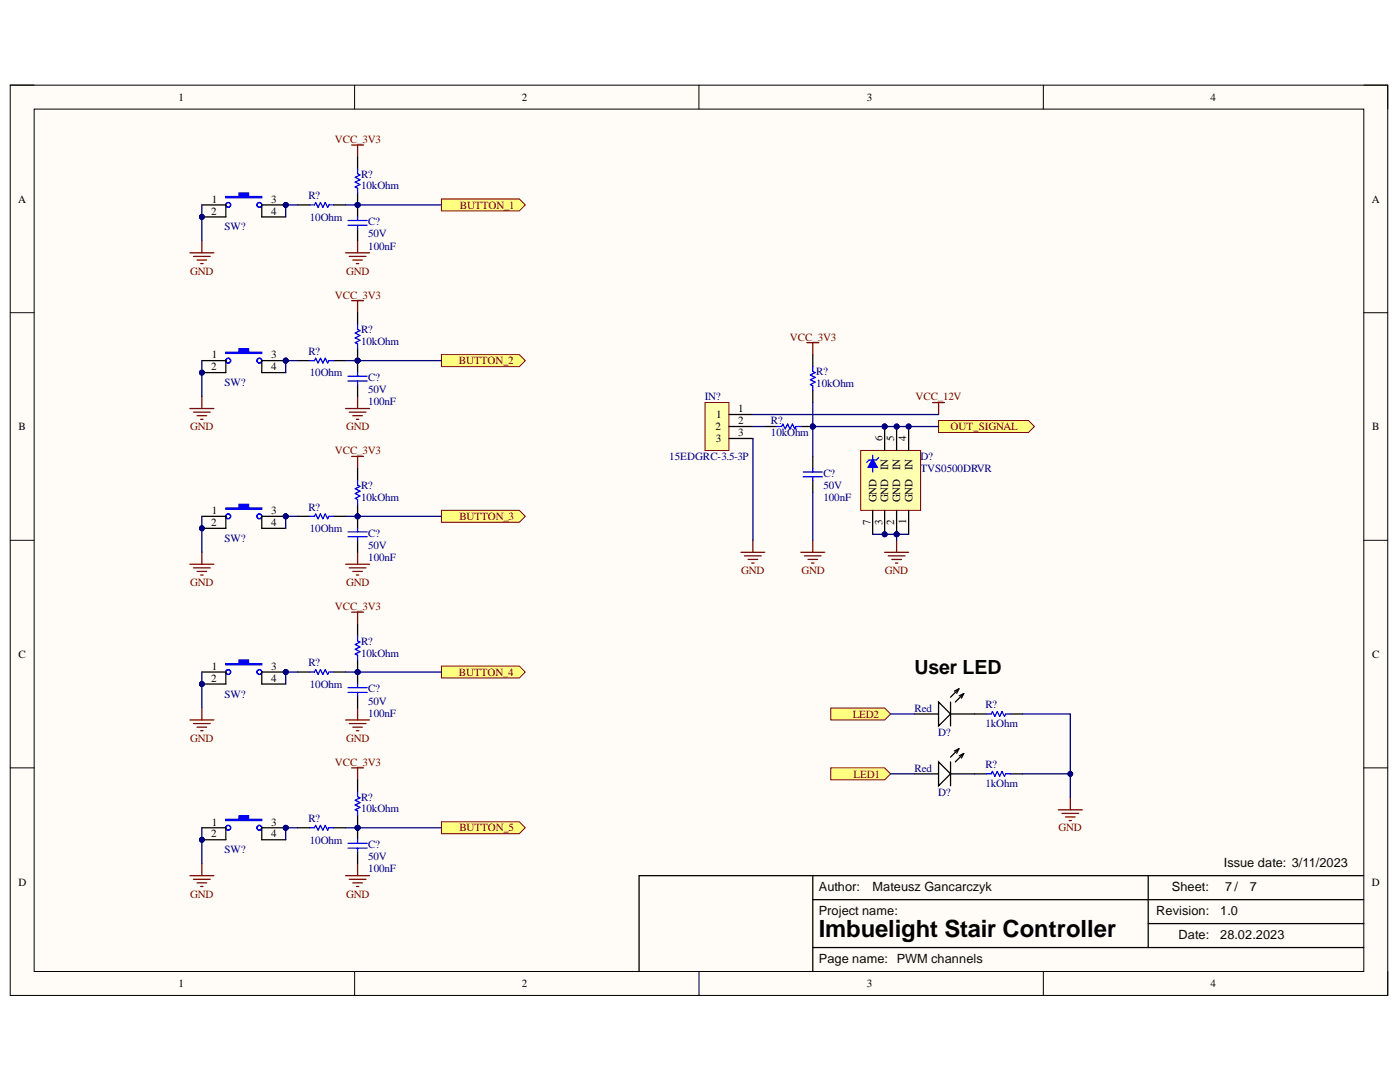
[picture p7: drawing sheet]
<svg xmlns="http://www.w3.org/2000/svg" width="279mm" height="216mm" viewBox="0 0 279 216" stroke-linecap="round" stroke-linejoin="round" font-family="sans-serif">
<path d="M2 17h275v181.6h-275z" fill-rule="evenodd" fill="#fffcf8"/>
<path d="M2 17h275v181.6h-275z" fill="none" stroke="#000" stroke-width=".2"/>
<path d="M6.8 21.8h265.4v172.1h-265.4z" fill-rule="evenodd" fill="#fffcf8"/>
<g fill="none" stroke="#000" stroke-width=".2">
<path d="M2 17h4.8M70.8 17v4.8M139.5 17v4.8M208.2 17v4.8M272.2 17h4.8v4.8M6.8 21.8h265.4v172.1h-265.4zM2 62.4h4.8M272.2 62.4h4.8M2 107.8h4.8M272.2 107.8h4.8M2 153.2h4.8M272.2 153.2h4.8"/>
<path d="M70.8 193.9v4.7M139.5 193.9v4.7M208.2 193.9v4.7M277 193.9v4.7"/>
</g>
<path d="M162.2 179.5h110M162.2 174.7v19.2M229.1 174.7v14.4M272.2 174.7h-144.7v19.2M162.2 189.1h110M229.1 184.3h43.1" fill="none" stroke="#000" stroke-width=".25"/>
<path d="M70.2 28.9h2.4M71.4 28.9v2.4M37.9 50.4h4.8M38.6 51.2h3.4M39.3 51.9h1.9M40 52.6h.5M40.3 48.1v2.3M69 50.4h4.8M69.7 51.2h3.3M70.4 51.9h1.9M71.1 52.6h.5M71.4 48.1v2.3" fill="none" stroke="#800000" stroke-width=".25"/>
<path d="M88.1 39.7h15.5l1.2 1.2-1.2 1.2h-15.5z" fill-rule="evenodd" fill="#ffff80"/>
<path d="M88.1 39.7h15.5l1.2 1.2-1.2 1.2h-15.5z" fill="none" stroke="#800000" stroke-width=".2"/>
<path d="M40.3 79.1v2.4M70.2 60h2.4M71.4 60v2.4M71.4 79.1v2.4M37.9 81.5h4.8M38.6 82.2h3.4M39.3 83h1.9M40 83.7h.5M69 81.5h4.8M69.7 82.2h3.3M70.4 83h1.9M71.1 83.7h.5" fill="none" stroke="#800000" stroke-width=".25"/>
<path d="M88.1 70.8h15.5l1.2 1.2-1.2 1.2h-15.5z" fill-rule="evenodd" fill="#ffff80"/>
<path d="M88.1 70.8h15.5l1.2 1.2-1.2 1.2h-15.5z" fill="none" stroke="#800000" stroke-width=".2"/>
<circle cx="57" cy="72" r=".48" fill="#000080"/>
<circle cx="57" cy="72" r=".48" fill="none" stroke="#000080" stroke-width=".2"/>
<path d="M45.1 70.3h2.6v-.7h1.9v.7h2.6v.2h-7.1z" fill-rule="evenodd" fill="#00f"/>
<g fill="none" stroke="#00f" stroke-width=".25">
<path d="M45.1 70.3h2.6v-.7h1.9v.7h2.6v.2h-7.1z"/>
<circle cx="45.5" cy="72" r=".48"/>
<circle cx="51.8" cy="72" r=".48"/>
</g>
<path d="M40.3 72h4.8v2.4h-4.8M57 72h-4.8v2.4" fill="none" stroke="#000" stroke-width=".25"/>
<circle cx="57" cy="72" r=".48" fill="#000080"/>
<circle cx="57" cy="72" r=".48" fill="none" stroke="#000080" stroke-width=".2"/>
<path d="M52.2 74.4h4.8" fill="none" stroke="#000" stroke-width=".25"/>
<circle cx="57" cy="40.9" r=".48" fill="#000080"/>
<circle cx="57" cy="40.9" r=".48" fill="none" stroke="#000080" stroke-width=".2"/>
<path d="M45.1 39.2h2.6v-.7h1.9v.7h2.6v.3h-7.1z" fill-rule="evenodd" fill="#00f"/>
<g fill="none" stroke="#00f" stroke-width=".25">
<path d="M45.1 39.2h2.6v-.7h1.9v.7h2.6v.3h-7.1z"/>
<circle cx="45.5" cy="40.9" r=".48"/>
<circle cx="51.8" cy="40.9" r=".48"/>
</g>
<path d="M40.3 40.9h4.8v2.4h-4.8M57 40.9h-4.8v2.4" fill="none" stroke="#000" stroke-width=".25"/>
<circle cx="57" cy="40.9" r=".48" fill="#000080"/>
<circle cx="57" cy="40.9" r=".48" fill="none" stroke="#000080" stroke-width=".2"/>
<path d="M52.2 43.3h4.8" fill="none" stroke="#000" stroke-width=".25"/>
<path d="M70.2 91.1h2.4M71.4 91.1v2.4M37.9 112.6h4.8M38.6 113.3h3.4M39.3 114h1.9M40 114.7h.5M40.3 110.2v2.4M69 112.6h4.8M69.7 113.3h3.3M70.4 114h1.9M71.1 114.7h.5M71.4 110.2v2.4" fill="none" stroke="#800000" stroke-width=".25"/>
<path d="M88.1 101.8h15.5l1.2 1.2-1.2 1.2h-15.5z" fill-rule="evenodd" fill="#ffff80"/>
<path d="M88.1 101.8h15.5l1.2 1.2-1.2 1.2h-15.5z" fill="none" stroke="#800000" stroke-width=".2"/>
<circle cx="40.3" cy="105.4" r=".48" fill="#000080"/>
<circle cx="40.3" cy="105.4" r=".48" fill="none" stroke="#000080" stroke-width=".2"/>
<circle cx="57" cy="103" r=".48" fill="#000080"/>
<circle cx="57" cy="103" r=".48" fill="none" stroke="#000080" stroke-width=".2"/>
<path d="M45.1 101.4h2.6v-.8h1.9v.8h2.6v.2h-7.1z" fill-rule="evenodd" fill="#00f"/>
<g fill="none" stroke="#00f" stroke-width=".25">
<path d="M45.1 101.4h2.6v-.8h1.9v.8h2.6v.2h-7.1z"/>
<circle cx="45.5" cy="103" r=".48"/>
<circle cx="51.8" cy="103" r=".48"/>
</g>
<path d="M40.3 103h4.8v2.4h-4.8M52.2 103v2.4" fill="none" stroke="#000" stroke-width=".25"/>
<circle cx="40.3" cy="105.4" r=".48" fill="#000080"/>
<circle cx="40.3" cy="105.4" r=".48" fill="none" stroke="#000080" stroke-width=".2"/>
<path d="M52.2 103h4.8" fill="none" stroke="#000" stroke-width=".25"/>
<circle cx="57" cy="103" r=".48" fill="#000080"/>
<circle cx="57" cy="103" r=".48" fill="none" stroke="#000080" stroke-width=".2"/>
<path d="M52.2 105.4h4.8" fill="none" stroke="#000" stroke-width=".25"/>
<path d="M70.2 122.1h2.4M71.4 122.1v2.4M37.9 143.7h4.8M38.6 144.4h3.4M39.3 145.1h1.9M40 145.8h.5M40.3 141.3v2.4M69 143.7h4.8M69.7 144.4h3.3M70.4 145.1h1.9M71.1 145.8h.5M71.4 141.3v2.4" fill="none" stroke="#800000" stroke-width=".25"/>
<path d="M88.1 132.9h15.5l1.2 1.2-1.2 1.2h-15.5z" fill-rule="evenodd" fill="#ffff80"/>
<path d="M88.1 132.9h15.5l1.2 1.2-1.2 1.2h-15.5z" fill="none" stroke="#800000" stroke-width=".2"/>
<circle cx="40.3" cy="136.5" r=".48" fill="#000080"/>
<circle cx="40.3" cy="136.5" r=".48" fill="none" stroke="#000080" stroke-width=".2"/>
<circle cx="57" cy="134.1" r=".48" fill="#000080"/>
<circle cx="57" cy="134.1" r=".48" fill="none" stroke="#000080" stroke-width=".2"/>
<path d="M45.1 132.4h2.6v-.7h1.9v.7h2.6v.3h-7.1z" fill-rule="evenodd" fill="#00f"/>
<g fill="none" stroke="#00f" stroke-width=".25">
<path d="M45.1 132.4h2.6v-.7h1.9v.7h2.6v.3h-7.1z"/>
<circle cx="45.5" cy="134.1" r=".48"/>
<circle cx="51.8" cy="134.1" r=".48"/>
</g>
<path d="M40.3 134.1h4.8v2.4h-4.8M52.2 134.1v2.4" fill="none" stroke="#000" stroke-width=".25"/>
<circle cx="40.3" cy="136.5" r=".48" fill="#000080"/>
<circle cx="40.3" cy="136.5" r=".48" fill="none" stroke="#000080" stroke-width=".2"/>
<path d="M52.2 134.1h4.8" fill="none" stroke="#000" stroke-width=".25"/>
<circle cx="57" cy="134.1" r=".48" fill="#000080"/>
<circle cx="57" cy="134.1" r=".48" fill="none" stroke="#000080" stroke-width=".2"/>
<path d="M52.2 136.5h4.8" fill="none" stroke="#000" stroke-width=".25"/>
<path d="M70.2 153.2h2.4M71.4 153.2v2.4M37.9 174.7h4.8M38.6 175.4h3.4M39.3 176.2h1.9M40 176.9h.5M40.3 172.3v2.4M69 174.7h4.8M69.7 175.4h3.3M70.4 176.2h1.9M71.1 176.9h.5M71.4 172.3v2.4" fill="none" stroke="#800000" stroke-width=".25"/>
<path d="M88.1 164h15.5l1.2 1.2-1.2 1.2h-15.5z" fill-rule="evenodd" fill="#ffff80"/>
<path d="M88.1 164h15.5l1.2 1.2-1.2 1.2h-15.5z" fill="none" stroke="#800000" stroke-width=".2"/>
<circle cx="57" cy="165.2" r=".48" fill="#000080"/>
<circle cx="57" cy="165.2" r=".48" fill="none" stroke="#000080" stroke-width=".2"/>
<path d="M45.1 163.5h2.6v-.7h1.9v.7h2.6v.2h-7.1z" fill-rule="evenodd" fill="#00f"/>
<g fill="none" stroke="#00f" stroke-width=".25">
<path d="M45.1 163.5h2.6v-.7h1.9v.7h2.6v.2h-7.1z"/>
<circle cx="45.5" cy="165.2" r=".48"/>
<circle cx="51.8" cy="165.2" r=".48"/>
</g>
<path d="M40.3 165.2h4.8v2.4h-4.8M57 165.2h-4.8v2.4" fill="none" stroke="#000" stroke-width=".25"/>
<circle cx="57" cy="165.2" r=".48" fill="#000080"/>
<circle cx="57" cy="165.2" r=".48" fill="none" stroke="#000080" stroke-width=".2"/>
<path d="M52.2 167.6h4.8" fill="none" stroke="#000" stroke-width=".25"/>
<path d="M165.8 153.2h10.7l1.2 1.2-1.2 1.2h-10.7z" fill-rule="evenodd" fill="#ffff80"/>
<path d="M165.8 153.2h10.7l1.2 1.2-1.2 1.2h-10.7z" fill="none" stroke="#800000" stroke-width=".2"/>
<path d="M213.6 159.2v2.4M211.2 161.6h4.8M211.9 162.3h3.4M212.7 163h1.9M213.4 163.7h.4" fill="none" stroke="#800000" stroke-width=".25"/>
<path d="M165.8 141.3h10.7l1.2 1.2-1.2 1.2h-10.7z" fill-rule="evenodd" fill="#ffff80"/>
<path d="M165.8 141.3h10.7l1.2 1.2-1.2 1.2h-10.7z" fill="none" stroke="#800000" stroke-width=".2"/>
<g fill="none" stroke="#000" stroke-width=".25">
<path d="M71.4 31.3v2.4M59.4 40.9h2.4M66.6 40.9h2.4M71.4 40.9v2.4M71.4 45.7v2.4M59.4 72h2.4M66.6 72h2.4M71.4 62.4v2.4M71.4 72v2.4M71.4 76.7v2.4M71.4 93.5v2.4M59.4 103h2.4"/>
<path d="M66.6 103h2.4M71.4 100.6v2.4M71.4 107.8v2.4M59.4 134.1h2.4M66.6 134.1h2.4M71.4 124.5v2.4M71.4 131.7v2.4M71.4 138.9v2.4M191.4 137.4l-1.7 1.7M191.4 137.4l-.9 .5M191.4 137.4l-.5 .9M192.3 138.4l-1.6 1.7"/>
<path d="M192.3 138.4l-.9 .5M192.3 138.4l-.4 .9M71.4 155.6v2.4M182.5 142.5h4.8M189.7 142.5h7.2M189.7 140.1v4.8M201.7 142.5h2.3M59.4 165.2h2.4M66.6 165.2h2.4M71.4 165.2v2.4M71.4 170v2.3"/>
</g>
<g fill="none" stroke="#00f" stroke-width=".25">
<path d="M71.4 33.7v1l.4 .2-.9 .5 .9 .5-.9 .4 .9 .5-.9 .5M61.8 40.9h1l.2-.5 .5 1 .5-1 .4 1 .5-1 .5 1 .2-.5h1M69.4 44h3.9M69.4 45h3.9M71.4 43.3v.7M71.4 45v.7M61.8 72h1l.2-.5 .5 .9 .5-.9 .4 .9 .5-.9 .5 .9 .2-.4h1M69.4 75.1h3.9M69.4 76h3.9M71.4 64.8v.9l.4 .3-.9 .5 .9 .4-.9 .5 .9 .5-.9 .5M71.4 74.4v.7M71.4 76v.7"/>
<path d="M71.4 95.9v.9l.4 .3-.9 .4 .9 .5-.9 .5 .9 .5-.9 .4 .5 .3v.9M61.8 103h1l.2-.4 .5 .9 .5-.9 .4 .9 .5-.9 .5 .9 .2-.5h1M69.4 106.1h3.9M69.4 107.1h3.9M71.4 105.4v.7M71.4 107.1v.7M61.8 134.1h1l.2-.5 .5 1 .5-1 .4 1 .5-1 .5 1 .2-.5h1M69.4 137.2h3.9M69.4 138.2h3.9M71.4 126.9v1l.4 .2-.9 .5 .9 .5-.9 .5 .9 .4-.9 .5 .5 .3v.9M71.4 136.5v.7M71.4 138.2v.7"/>
<path d="M71.4 158v1l.4 .2-.9 .5 .9 .5-.9 .4 .9 .5-.9 .5M196.9 142.5h.9l.3-.5 .4 .9 .5-.9 .5 .9 .5-.9 .5 .9 .2-.4h1M61.8 165.2h1l.2-.5 .5 .9 .5-.9 .4 .9 .5-.9 .5 .9 .2-.4h1M69.4 168.3h3.9M69.4 169.2h3.9M71.4 167.6v.7M71.4 169.2v.8"/>
</g>
<path d="M187.3 140.1l2.4 2.4-2.4 2.4z" fill="#fff"/>
<path d="M182.5 154.4h4.8M187.3 140.1l2.4 2.4-2.4 2.4zM189.7 154.4h7.2M189.7 152v4.8M191.4 149.4l-1.7 1.7M191.4 149.4l-.9 .4M191.4 149.4l-.5 .9M192.3 150.4l-1.6 1.6M192.3 150.4l-.9 .4M192.3 150.4l-.4 .9M201.7 154.4h2.3" fill="none" stroke="#000" stroke-width=".25"/>
<path d="M196.9 154.4h.9l.3-.5 .4 1 .5-1 .5 1 .5-1 .5 1 .2-.5h1" fill="none" stroke="#00f" stroke-width=".25"/>
<path d="M187.3 152l2.4 2.4-2.4 2.4z" fill="#fff"/>
<path d="M187.3 152l2.4 2.4-2.4 2.4z" fill="none" stroke="#000" stroke-width=".25"/>
<path d="M140.7 80.3h4.8v9.6h-4.8z" fill-rule="evenodd" fill="#ffffb0"/>
<path d="M140.7 80.3h4.8v9.6h-4.8z" fill="none" stroke="#800000" stroke-width=".2"/>
<path d="M145.5 82.7h4.8M145.5 85.1h4.8M145.5 87.5h4.8" fill="none" stroke="#000" stroke-width=".25"/>
<path d="M171.8 89.9h11.9v11.9h-11.9z" fill-rule="evenodd" fill="#ffffb0"/>
<path d="M171.8 89.9h11.9v11.9h-11.9z" fill="none" stroke="#800000" stroke-width=".2"/>
<path d="M178.9 101.8v4.8M181.3 101.8v4.8" fill="none" stroke="#000" stroke-width=".25"/>
<path d="M174.2 90.8v3.4M175.4 91.3l-.5 .5h-1.5l-.4 .5" fill="none" stroke="#00f" stroke-width=".25"/>
<path d="M174.2 91.6l.9 1.6h-1.9z" fill="#00f"/>
<path d="M174.2 91.6l.9 1.6h-1.9z" fill="none" stroke="#00f" stroke-width=".2"/>
<path d="M162.2 70.8v2.4M162.2 77.9v2.4M152.6 85.1h2.4M159.8 85.1h2.4M162.2 91.1v2.4M162.2 95.9v2.3" fill="none" stroke="#000" stroke-width=".25"/>
<path d="M162.2 73.2v.9l.5 .3-1 .4 1 .5-1 .5 1 .5-1 .4 .5 .3v.9M155 85.1h1l.2-.5 .5 1 .5-1 .5 1 .4-1 .5 1 .3-.5M160.3 94.2h3.8M160.3 95.1h3.8M162.2 93.5v.7M162.2 95.1v.8" fill="none" stroke="#00f" stroke-width=".25"/>
<g fill="none" stroke="#800000" stroke-width=".25">
<path d="M186.1 80.3h2.4M187.3 80.3v2.4M147.9 110.2h4.7M148.6 110.9h3.3M149.3 111.6h1.9M150 112.4h.5M150.3 107.8v2.4M159.8 110.2h4.8M160.5 110.9h3.4M161.2 111.6h2M162 112.4h.4M162.2 107.8v2.4"/>
<path d="M176.5 110.2h4.8M177.3 110.9h3.3M178 111.6h1.9M178.7 112.4h.5M178.9 107.8v2.4"/>
</g>
<path d="M187.3 83.9h17.9l1.2 1.2-1.2 1.2h-17.9z" fill-rule="evenodd" fill="#ffff80"/>
<path d="M187.3 83.9h17.9l1.2 1.2-1.2 1.2h-17.9z" fill="none" stroke="#800000" stroke-width=".2"/>
<path d="M161 68.4h2.4M162.2 68.4v2.4" fill="none" stroke="#800000" stroke-width=".25"/>
<path d="M40.3 40.9v7.2M57 40.9h2.4" fill="none" stroke="#000080" stroke-width=".25"/>
<circle cx="57" cy="40.9" r=".48" fill="#000080"/>
<circle cx="57" cy="40.9" r=".48" fill="none" stroke="#000080" stroke-width=".2"/>
<path d="M40.3 72v7.1M57 72h2.4" fill="none" stroke="#000080" stroke-width=".25"/>
<circle cx="57" cy="72" r=".48" fill="#000080"/>
<circle cx="57" cy="72" r=".48" fill="none" stroke="#000080" stroke-width=".2"/>
<path d="M57 72v2.4" fill="none" stroke="#000080" stroke-width=".25"/>
<circle cx="57" cy="72" r=".48" fill="#000080"/>
<circle cx="57" cy="72" r=".48" fill="none" stroke="#000080" stroke-width=".2"/>
<path d="M57 40.9v2.4" fill="none" stroke="#000080" stroke-width=".25"/>
<circle cx="57" cy="40.9" r=".48" fill="#000080"/>
<circle cx="57" cy="40.9" r=".48" fill="none" stroke="#000080" stroke-width=".2"/>
<path d="M40.3 103v7.2" fill="none" stroke="#000080" stroke-width=".25"/>
<circle cx="40.3" cy="105.4" r=".48" fill="#000080"/>
<circle cx="40.3" cy="105.4" r=".48" fill="none" stroke="#000080" stroke-width=".2"/>
<path d="M57 103h2.4" fill="none" stroke="#000080" stroke-width=".25"/>
<circle cx="57" cy="103" r=".48" fill="#000080"/>
<circle cx="57" cy="103" r=".48" fill="none" stroke="#000080" stroke-width=".2"/>
<path d="M57 103v2.4" fill="none" stroke="#000080" stroke-width=".25"/>
<circle cx="57" cy="103" r=".48" fill="#000080"/>
<circle cx="57" cy="103" r=".48" fill="none" stroke="#000080" stroke-width=".2"/>
<path d="M40.3 134.1v7.2" fill="none" stroke="#000080" stroke-width=".25"/>
<circle cx="40.3" cy="136.5" r=".48" fill="#000080"/>
<circle cx="40.3" cy="136.5" r=".48" fill="none" stroke="#000080" stroke-width=".2"/>
<path d="M57 134.1h2.4" fill="none" stroke="#000080" stroke-width=".25"/>
<circle cx="57" cy="134.1" r=".48" fill="#000080"/>
<circle cx="57" cy="134.1" r=".48" fill="none" stroke="#000080" stroke-width=".2"/>
<path d="M57 134.1v2.4" fill="none" stroke="#000080" stroke-width=".25"/>
<circle cx="57" cy="134.1" r=".48" fill="#000080"/>
<circle cx="57" cy="134.1" r=".48" fill="none" stroke="#000080" stroke-width=".2"/>
<path d="M40.3 165.2v7.1M57 165.2h2.4" fill="none" stroke="#000080" stroke-width=".25"/>
<circle cx="57" cy="165.2" r=".48" fill="#000080"/>
<circle cx="57" cy="165.2" r=".48" fill="none" stroke="#000080" stroke-width=".2"/>
<path d="M57 165.2v2.4" fill="none" stroke="#000080" stroke-width=".25"/>
<circle cx="57" cy="165.2" r=".48" fill="#000080"/>
<circle cx="57" cy="165.2" r=".48" fill="none" stroke="#000080" stroke-width=".2"/>
<path d="M177.7 142.5h4.8M177.7 154.4h4.8M204 154.4h9.6" fill="none" stroke="#000080" stroke-width=".25"/>
<circle cx="213.6" cy="154.4" r=".48" fill="#000080"/>
<circle cx="213.6" cy="154.4" r=".48" fill="none" stroke="#000080" stroke-width=".2"/>
<g fill="none" stroke="#000080" stroke-width=".25">
<path d="M69 40.9h19.1M69 72h19.1M150.3 82.7h37M150.3 87.5v20.3M150.3 85.1h2.3M162.2 98.2v9.6M187.3 85.1h-25.1v6M69 103h19.1M174.2 106.6h7.1M178.9 106.6v1.2M69 134.1h19.1M204 142.5h9.6v16.7"/>
<path d="M69 165.2h19.1"/>
</g>
<circle cx="213.6" cy="154.4" r=".48" fill="#000080"/>
<circle cx="213.6" cy="154.4" r=".48" fill="none" stroke="#000080" stroke-width=".2"/>
<path d="M162.2 80.3v4.8" fill="none" stroke="#000080" stroke-width=".25"/>
<g font-size="6" fill="#000080">
<text x="176" y="105.4">PID?03</text>
<text x="178.5" y="105.4">PID?02</text>
</g>
<g font-size="5.6" fill="#000080">
<text x="176" y="88.6">PID?06</text>
<text x="178.5" y="88.6">PID?05</text>
<text x="181" y="88.6">PID?04</text>
</g>
<text font-size="4.7" x="163.4" y="186.9">Imbuelight Stair Controller</text>
<text font-size="3.9" x="182.5" y="134.5">User LED</text>
<text font-size="3.5" fill="#000080" x="70.9" y="164.7">PIR?02</text>
<g font-size="3.2" fill="#000080">
<text x="70.9" y="40.3">PIR?02</text>
<text x="70.9" y="71.3">PIR?02</text>
<text x="70.9" y="104.9">PIC?02</text>
<text x="70.9" y="135.9">PIC?02</text>
</g>
<g font-size="2.5" fill="#080d02">
<text x="244.3" y="173">Issue date: 3/11/2023</text>
<text x="163.4" y="177.8">Author:</text>
<text x="174.1" y="177.8">Mateusz Gancarczyk</text>
<text x="233.9" y="177.8">Sheet:</text>
<text x="244.5" y="177.8">7 /</text>
<text x="249.4" y="177.8">7</text>
<text x="163.4" y="182.6">Project name:</text>
<text x="230.7" y="182.6">Revision:</text>
<text x="243.5" y="182.6">1.0</text>
<text x="235.2" y="187.4">Date:</text>
<text x="243.5" y="187.4">28.02.2023</text>
<text x="163.4" y="192.1">Page name: PWM channels</text>
</g>
<g font-size="2.2">
<text x="35.6" y="20.1">1</text>
<text x="104.1" y="20.1">2</text>
<text x="173" y="20.1">3</text>
<text x="241.6" y="20.1">4</text>
<text x="3.6" y="40.4">A</text>
<text x="42.3" y="40.4">1</text>
<text x="54.1" y="40.4">3</text>
<text x="273.8" y="40.4">A</text>
<text x="42.1" y="42.9">2</text>
<text x="54.1" y="42.9">4</text>
<text x="42.3" y="71.5">1</text>
<text x="54.1" y="71.5">3</text>
<text x="42.1" y="73.9">2</text>
<text x="54.1" y="73.9">4</text>
<text x="142.9" y="83.5">1</text>
<text x="147.3" y="82.3">1</text>
<text x="3.7" y="85.8">B</text>
<text x="142.8" y="85.8">2</text>
<text x="142.9" y="88.3">3</text>
<text x="147.3" y="84.6">2</text>
<text x="147.3" y="87.1">3</text>
<text x="176.1" y="87.9" transform="rotate(-90 176.1 87.9)">6</text>
<text x="178.5" y="87.9" transform="rotate(-90 178.5 87.9)">5</text>
<text x="180.8" y="87.9" transform="rotate(-90 180.8 87.9)">4</text>
<text x="273.9" y="85.8">B</text>
<text x="177.3" y="93.8" transform="rotate(-90 177.3 93.8)">IN</text>
<text x="179.6" y="93.8" transform="rotate(-90 179.6 93.8)">IN</text>
<text x="182.1" y="93.8" transform="rotate(-90 182.1 93.8)">IN</text>
<text x="174.9" y="100.2" transform="rotate(-90 174.9 100.2)">GND</text>
<text x="177.3" y="100.2" transform="rotate(-90 177.3 100.2)">GND</text>
<text x="179.6" y="100.2" transform="rotate(-90 179.6 100.2)">GND</text>
<text x="182.1" y="100.2" transform="rotate(-90 182.1 100.2)">GND</text>
<text x="42.1" y="105">2</text>
<text x="42.3" y="102.6">1</text>
<text x="54.1" y="102.6">3</text>
<text x="54.1" y="105">4</text>
<text x="173.7" y="104.8" transform="rotate(-90 173.7 104.8)">7</text>
<text x="176.1" y="104.7" transform="rotate(-90 176.1 104.7)">3</text>
<text x="178.5" y="104.8" transform="rotate(-90 178.5 104.8)">2</text>
<text x="180.8" y="104.6" transform="rotate(-90 180.8 104.6)">1</text>
<text x="3.7" y="131.3">C</text>
<text x="273.9" y="131.3">C</text>
<text x="42.1" y="136.1">2</text>
<text x="42.3" y="133.7">1</text>
<text x="54.1" y="133.7">3</text>
<text x="54.1" y="136.1">4</text>
<text x="42.1" y="167.1">2</text>
<text x="42.3" y="164.7">1</text>
<text x="54.1" y="164.7">3</text>
<text x="54.1" y="167.1">4</text>
<text x="3.7" y="176.7">D</text>
<text x="273.8" y="176.7">D</text>
<text x="35.6" y="197">1</text>
<text x="104.1" y="197">2</text>
<text x="173" y="197">3</text>
<text x="241.6" y="197">4</text>
</g>
<g font-size="2.2" fill="#800000">
<text x="66.8" y="28.5">VCC_3V3</text>
<text x="91.8" y="41.7">BUTTON_1</text>
<text x="38" y="54.8">GND</text>
<text x="66.8" y="59.6">VCC_3V3</text>
<text x="69.1" y="54.8">GND</text>
<text x="157.7" y="68">VCC_3V3</text>
<text x="91.6" y="72.7">BUTTON_2</text>
<text x="182.7" y="79.9">VCC_12V</text>
<text x="38" y="85.8">GND</text>
<text x="69.1" y="85.8">GND</text>
<text x="189.7" y="85.8">OUT_SIGNAL</text>
<text x="66.8" y="90.6">VCC_3V3</text>
<text x="91.7" y="103.8">BUTTON_3</text>
<text x="38" y="116.9">GND</text>
<text x="69.1" y="116.9">GND</text>
<text x="147.9" y="114.6">GND</text>
<text x="159.9" y="114.6">GND</text>
<text x="176.6" y="114.6">GND</text>
<text x="66.8" y="121.7">VCC_3V3</text>
<text x="91.6" y="134.9">BUTTON_4</text>
<text x="170.2" y="143.2">LED2</text>
<text x="38" y="148">GND</text>
<text x="69.1" y="148">GND</text>
<text x="66.8" y="152.8">VCC_3V3</text>
<text x="170.3" y="155.2">LED1</text>
<text x="91.7" y="165.9">BUTTON_5</text>
<text x="211.3" y="165.9">GND</text>
<text x="38" y="179.1">GND</text>
<text x="69.1" y="179.1">GND</text>
</g>
<g font-size="2.2" fill="#000080">
<text x="72.1" y="35.4">R?</text>
<text x="61.6" y="39.7">R?</text>
<text x="72.1" y="37.8">10kOhm</text>
<text x="44.8" y="45.9">SW?</text>
<text x="61.8" y="44.1">10Ohm</text>
<text x="73.5" y="47.3">50V</text>
<text x="73.5" y="45">C?</text>
<text x="73.5" y="49.8">100nF</text>
<text x="61.6" y="70.8">R?</text>
<text x="72.1" y="68.9">10kOhm</text>
<text x="72.1" y="66.5">R?</text>
<text x="44.8" y="77">SW?</text>
<text x="61.8" y="75.1">10Ohm</text>
<text x="73.5" y="76.1">C?</text>
<text x="162.9" y="77.3">10kOhm</text>
<text x="162.9" y="74.8">R?</text>
<text x="73.5" y="78.5">50V</text>
<text x="73.5" y="80.8">100nF</text>
<text x="140.7" y="79.9">IN?</text>
<text x="153.8" y="87.1">10kOhm</text>
<text x="153.8" y="84.6">R?</text>
<text x="133.6" y="91.8">15EDGRC-3.5-3P</text>
<text x="164.3" y="95.2">C?</text>
<text x="183.7" y="91.8">D?</text>
<text x="183.7" y="94.2">TVS0500DRVR</text>
<text x="61.6" y="101.9">R?</text>
<text x="72.1" y="99.9">10kOhm</text>
<text x="72.1" y="97.6">R?</text>
<text x="164.3" y="97.6">50V</text>
<text x="164.3" y="99.9">100nF</text>
<text x="61.8" y="106.2">10Ohm</text>
<text x="73.5" y="107.1">C?</text>
<text x="44.8" y="108.1">SW?</text>
<text x="73.5" y="109.5">50V</text>
<text x="73.5" y="112">100nF</text>
<text x="72.1" y="131.1">10kOhm</text>
<text x="72.1" y="128.6">R?</text>
<text x="61.6" y="132.9">R?</text>
<text x="61.8" y="137.2">10Ohm</text>
<text x="44.8" y="139.2">SW?</text>
<text x="73.5" y="140.6">50V</text>
<text x="73.5" y="143">100nF</text>
<text x="73.5" y="138.2">C?</text>
<text x="182.5" y="142.1">Red</text>
<text x="196.6" y="141.3">R?</text>
<text x="187.3" y="146.8">D?</text>
<text x="196.6" y="145.1">1kOhm</text>
<text x="182.5" y="154">Red</text>
<text x="196.6" y="153.3">R?</text>
<text x="72.1" y="159.7">R?</text>
<text x="187.3" y="158.8">D?</text>
<text x="196.6" y="157.1">1kOhm</text>
<text x="61.6" y="164">R?</text>
<text x="72.1" y="162.1">10kOhm</text>
<text x="44.8" y="170.2">SW?</text>
<text x="61.8" y="168.4">10Ohm</text>
<text x="73.5" y="171.7">50V</text>
<text x="73.5" y="169.3">C?</text>
<text x="73.5" y="174">100nF</text>
</g>
<g font-size="1.1" fill="#000080">
<text x="39.5" y="43.4">PISW?02</text>
<text x="39.5" y="74.5">PISW?02</text>
<text x="159.1" y="85.4">PIR?01</text>
<text x="39.5" y="168">PISW?02</text>
</g>
</svg>
